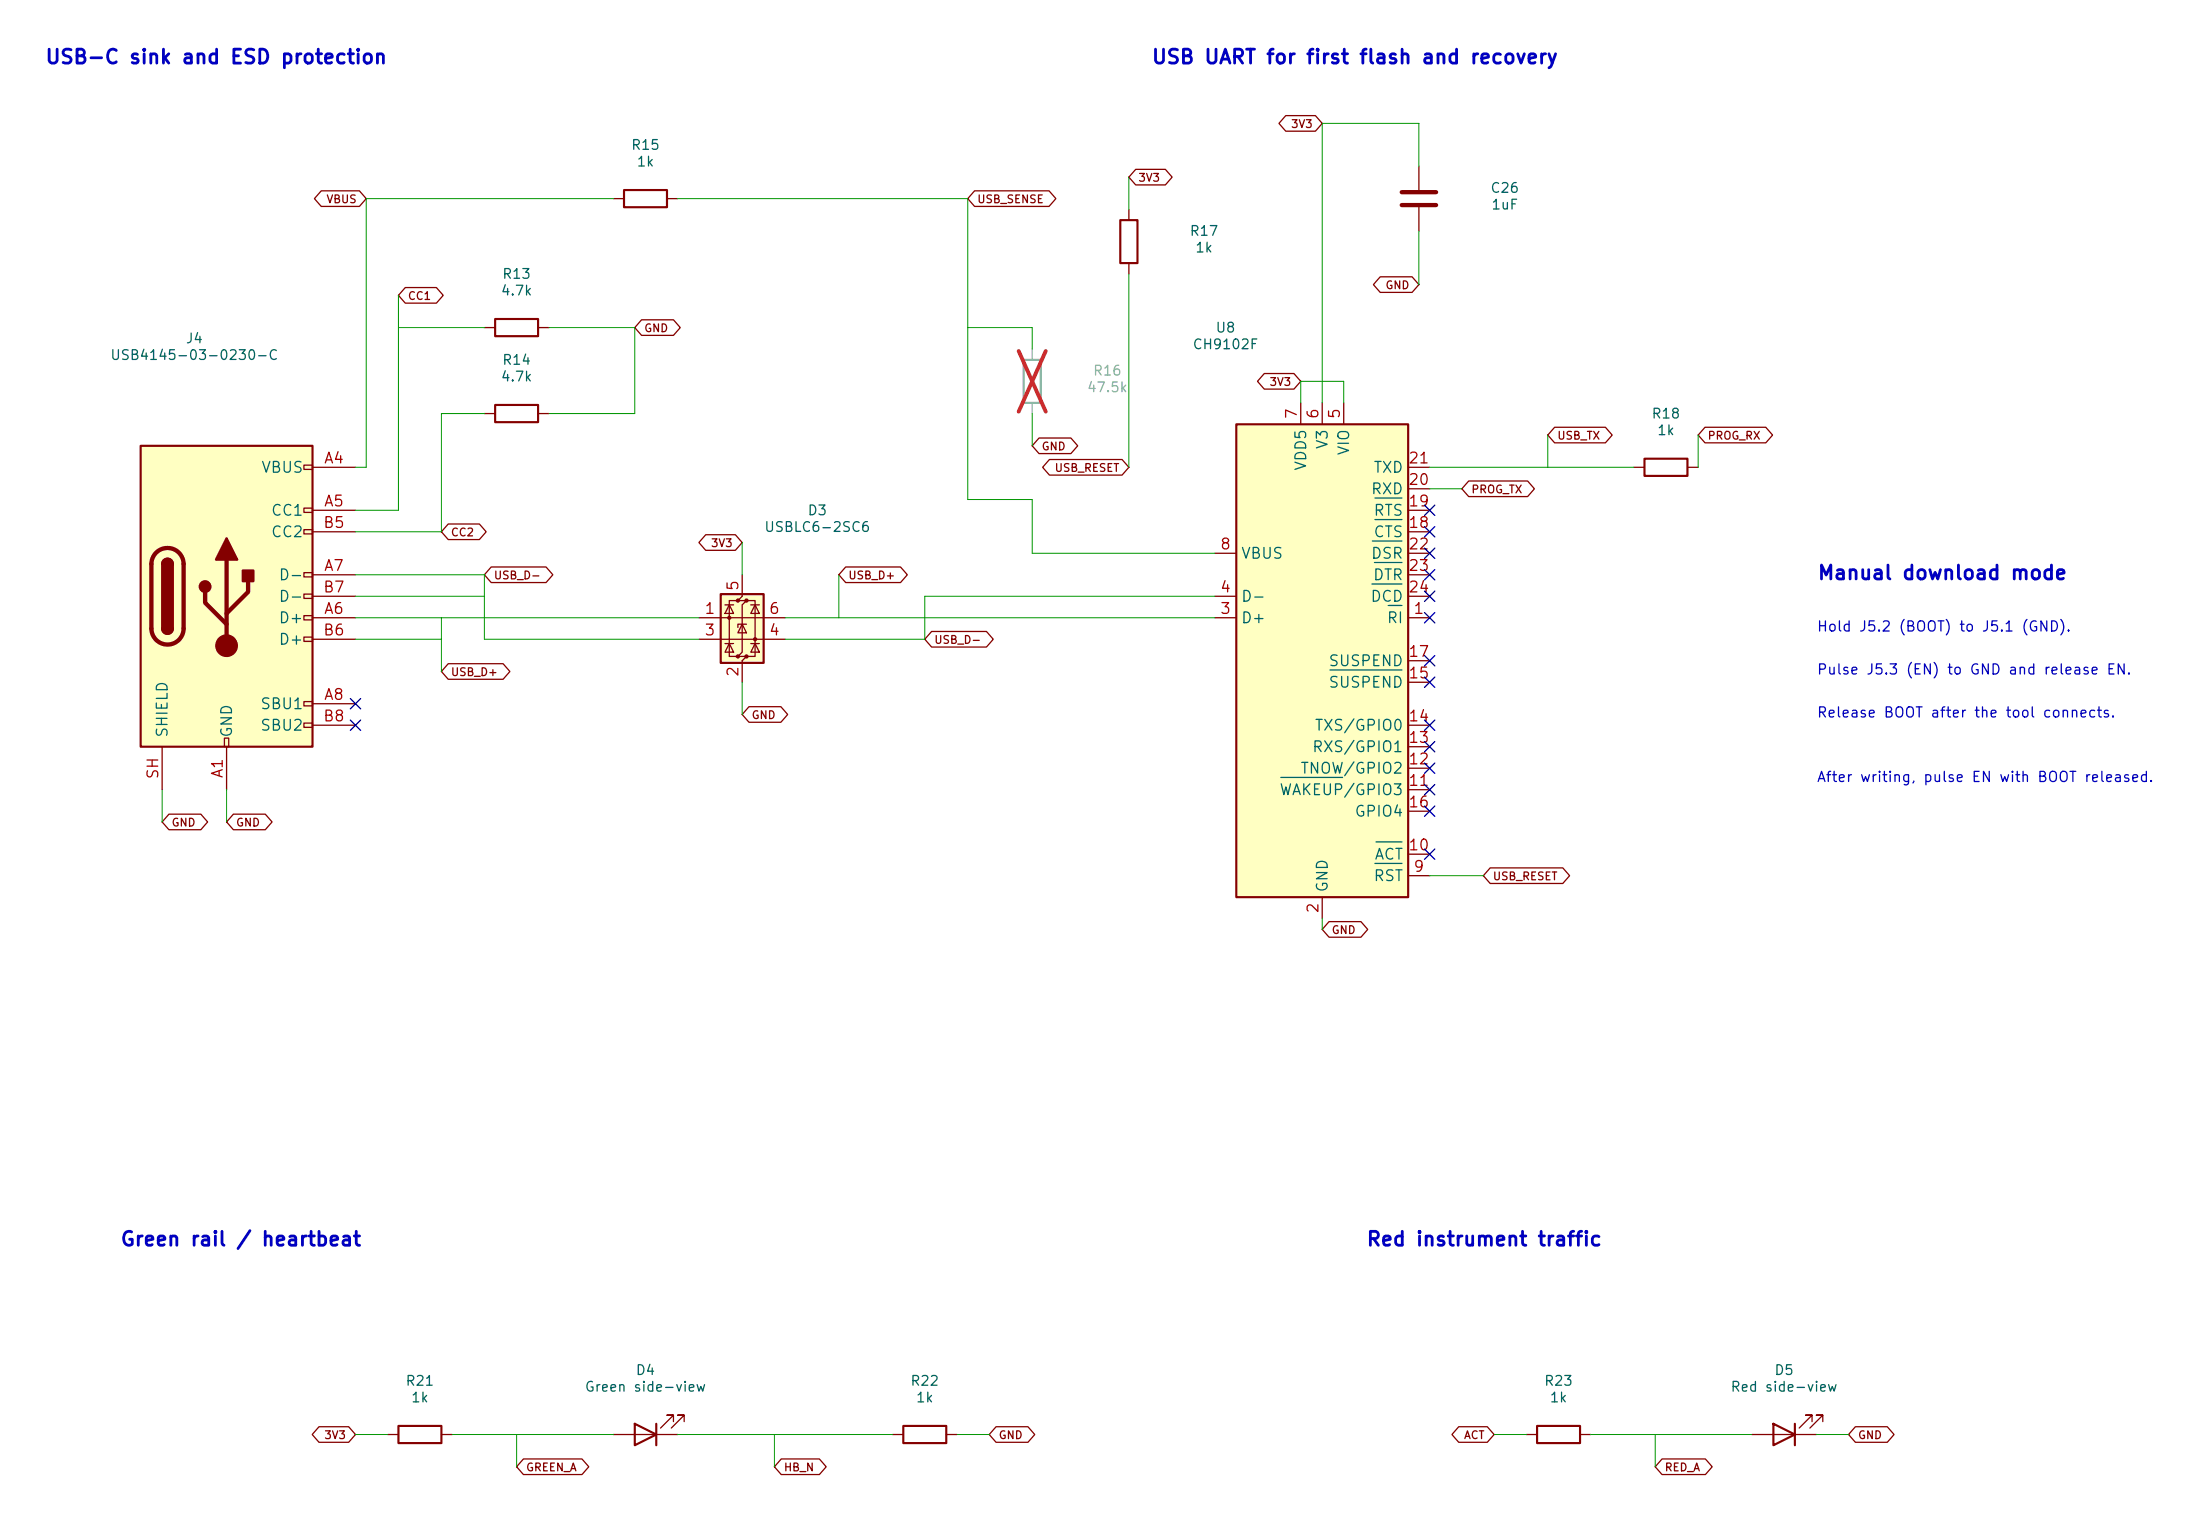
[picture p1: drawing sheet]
<svg xmlns="http://www.w3.org/2000/svg" width="260mm" height="180mm" viewBox="0 0 260 180" stroke-linecap="round" stroke-linejoin="round" font-family="sans-serif">
<path d="M121 42.5h2.1v5.1h-2.1z" fill="none" stroke="#9c9b98" stroke-width=".25"/>
<path d="M122 41.3v1.2M122 47.6v1.3" fill="none" stroke="#9c9b98" stroke-width=".15"/>
<path d="M120.4 41.5l3.2 7.1M123.6 41.5l-3.2 7.1" fill="none" stroke="#e12e31" stroke-width=".46"/>
<path d="M106.8 168.5h5.1v2h-5.1zM209.7 168.3l2.5 1.2-2.5 1.3zM212.2 168.3v2.5" fill="none" stroke="#840000" stroke-width=".25"/>
<path d="M105.5 169.5h1.3M111.9 169.5h1.2M207.1 169.5h7.6M214.2 168v-.8h-.7h.7l-1.5 1.6M215.5 168v-.8h-.8h.8l-1.5 1.6" fill="none" stroke="#840000" stroke-width=".15"/>
<path d="M16.6 52.7h20.3v35.5h-20.3z" fill="#ffffc2"/>
<g fill="none" stroke="#840000" stroke-width=".15">
<path d="M167.8 19.7v2.8M72.5 23.5h1.3M78.9 23.5h1.2M133.5 24.7v1.3M133.5 31.1v1.3M167.8 24.5v2.8M35.9 55h1v.5h-1zM36.9 55.2h5.1M35.9 60h1v.6h-1zM35.9 62.6h1v.5h-1zM35.9 67.7h1v.5h-1zM35.9 70.2h1v.5h-1z"/>
<path d="M35.9 72.7h1v.6h-1zM35.9 75.3h1v.5h-1zM36.9 60.3h5.1M36.9 73h5.1M36.9 67.9h5.1M36.9 62.8h5.1M36.9 75.5h5.1M36.9 70.5h5.1M19.2 88.2v5.1M26.5 87.2h.5v1h-.5zM26.8 88.2v5.1M35.9 82.9h1v.5h-1z"/>
<path d="M35.9 85.4h1v.6h-1zM36.9 83.2h5.1M36.9 85.7h5.1M45.8 169.5h1.3M52.2 169.5h1.3M72.5 169.5h7.6M79.6 168v-.8h-.7h.7l-1.5 1.6M80.9 168v-.8h-.8h.8l-1.5 1.6M180.5 169.5h1.2M186.8 169.5h1.3"/>
</g>
<path d="M73.8 22.5h5.1v2h-5.1zM132.5 26h2v5.1h-2zM16.6 52.7h20.3v35.5h-20.3zM19.2 66.7a.64 .64 0 0 1 .6-.7 .64 .64 0 0 1 .6 .7M19.2 74.3a.64 .64 0 0 0 .6 .6 .64 .64 0 0 0 .6-.6M47.1 168.5h5.1v2h-5.1zM75 168.3l2.6 1.2-2.6 1.3zM77.6 168.3v2.5M181.7 168.5h5.1v2h-5.1z" fill="none" stroke="#840000" stroke-width=".25"/>
<path d="M165.7 22.7h4.1M165.7 24.2h4.1M18.5 65.3a1.9 1.9 0 0 1 2-.4 1.9 1.9 0 0 1 1.2 1.8v7.6a1.91 1.91 0 0 1-1.9 1.9 1.91 1.91 0 0 1-1.9-1.9v-7.6a1.9 1.9 0 0 1 .6-1.4zM24.2 70v1.2l2.6 2.6M26.8 66.1v10.2M29.3 68.7v1.3l-2.5 2.5" fill="none" stroke="#840000" stroke-width=".51"/>
<g fill="#840000" stroke="#840000" stroke-width=".25">
<path d="M19.2 66.7h1.2v7.6h-1.2z"/>
<path d="M19.4 66.2a.64 .64 0 0 1 .6-.1 .64 .64 0 0 1 .4 .6h-1.2z"/>
<path d="M19.2 74.3h1.2a.64 .64 0 0 1-.6 .6 .64 .64 0 0 1-.6-.6z"/>
<path d="M26.8 63.6l1.3 2.5h-2.6z"/>
<path d="M28.7 67.4h1.3v1.3h-1.3z"/>
<circle cx="24.2" cy="69.3" r=".63"/>
</g>
<circle cx="26.8" cy="76.3" r="1.27" fill="#840000" stroke="#840000" stroke-width=".15"/>
<path d="M146.2 50.1h20.3v55.9h-20.3z" fill="#ffffc2"/>
<path d="M146.2 50.1h20.3v55.9h-20.3zM194.4 54.2h5.1v2h-5.1z" fill="none" stroke="#840000" stroke-width=".25"/>
<g fill="none" stroke="#840000" stroke-width=".15">
<path d="M153.8 47.6v2.5M156.3 47.6v2.5M158.9 47.6v2.5M166.5 57.8h2.5M166.5 55.2h2.5M193.2 55.2h1.2M199.5 55.2h1.3M143.6 73h2.6M143.6 70.5h2.6M143.6 65.4h2.6M166.5 73h2.5M166.5 70.5h2.5"/>
<path d="M166.5 65.4h2.5M166.5 78.1h2.5M166.5 62.8h2.5M166.5 60.3h2.5M166.5 67.9h2.5M166.5 93.3h2.5M166.5 90.8h2.5M166.5 88.2h2.5M166.5 85.7h2.5M166.5 80.6h2.5M166.5 95.9h2.5M156.3 106v2.6"/>
<path d="M166.5 103.5h2.5M166.5 100.9h2.5"/>
</g>
<path d="M162.6 58.9h3.2M157.2 79.2h8.6M162.2 69h3.6M162.3 63.9h3.5M162.5 66.5h3.3M162.6 61.4h3.2M164.1 71.6h1.7M151.4 91.9h7.3M162.7 99.5h3.1M162.6 102h3.2" fill="none" stroke="#006464" stroke-width=".15"/>
<path d="M85.2 70.2h5.1v8.1h-5.1z" fill="#ffffc2"/>
<g fill="#840000">
<circle cx="86.2" cy="73" r=".25"/>
<circle cx="87.2" cy="71" r=".25"/>
<circle cx="87.2" cy="77.6" r=".25"/>
<circle cx="88.3" cy="71" r=".25"/>
<circle cx="88.3" cy="77.6" r=".25"/>
<circle cx="89.3" cy="75.5" r=".25"/>
</g>
<g fill="none" stroke="#840000" stroke-width=".15">
<path d="M152 13.7h3.5l.8 .9-.8 .9h-3.5l-.8-.9zM38 22.6h4.5l.8 .9-.8 .9h-4.5l-.8-.9zM47.9 34h3.7l.8 .9-.8 .9h-3.7l-.8-.9zM57.3 38.7h1.2M63.6 38.7h1.3M75.9 37.8h3.7l.8 .9-.8 .9h-3.7l-.9-.9zM115.2 22.6h8.8l.8 .9-.8 .9h-8.8l-.8-.9zM134.3 20h3.5l.8 .9-.8 1h-3.5l-.8-1zM163.2 32.7h3.8l.8 .9-.8 1h-3.8l-.8-1zM57.3 48.9h1.2M63.6 48.9h1.3M122.8 51.8h3.8l.8 .9-.8 .9h-3.8l-.8-.9z"/>
<path d="M124.1 54.3h8.6l.8 .9-.8 .9h-8.6l-.8-.9zM149.5 44.1h3.5l.8 1-.8 .9h-3.5l-.8-.9zM173.6 56.8h7l.8 1-.8 .9h-7l-.8-.9zM183.8 50.5h6l.8 .9-.8 .9h-6l-.8-.9zM201.6 50.5h7.2l.8 .9-.8 .9h-7.2l-.8-.9zM53 61.9h3.7l.8 .9-.8 1h-3.7l-.8-1zM53 78.4h6.5l.8 1-.8 .9h-6.5l-.8-.9zM58.1 67h6.5l.8 .9-.8 .9h-6.5l-.8-.9zM82.7 73h10.1M82.7 75.5h10.1M83.4 63.2h3.5l.8 .9-.8 .9h-3.5l-.8-.9zM85.7 76.1h1"/>
<path d="M85.7 71.5h1M86.2 71.5l.5 1h-1zM86.2 76.1l.5 1h-1zM87.2 71h-1v6.6h1M87.7 67.9v2.6l-.5 .5h1.1l-.6 .5v5.6l-.5 .5h1.1l-.6 .5v2.5M87.7 73.8l.6 1h-1.1zM88.3 73.8h-1.1v.3M88.3 71h1v6.6h-1M88.8 76.1h1M88.8 71.5h1M89.3 71.5l.5 1h-1zM89.3 76.1l.5 1h-1z"/>
<path d="M100 67h6.5l.8 .9-.8 .9h-6.5l-.8-.9zM110.1 74.6h6.5l.8 .9-.8 1h-6.5l-.8-1zM20 96.2h3.7l.8 .9-.8 1h-3.7l-.8-1zM27.6 96.2h3.8l.8 .9-.8 1h-3.8l-.8-1zM88.6 83.5h3.7l.8 .9-.8 1h-3.7l-.9-1zM157.1 108.9h3.8l.8 .9-.8 1h-3.8l-.8-1zM176.2 102.6h8.6l.8 .9-.8 .9h-8.6l-.8-.9zM37.7 168.6h3.5l.8 .9-.8 .9h-3.5l-.8-.9zM61.9 172.4h6.9l.8 .9-.8 1h-6.9l-.8-1zM92.4 172.4h4.5l.8 .9-.8 1h-4.5l-.8-1zM117.8 168.6h3.7l.8 .9-.8 .9h-3.7l-.8-.9zM172.5 168.6h3.3l.8 .9-.8 .9h-3.3l-.8-.9z"/>
<path d="M196.5 172.4h5.1l.8 .9-.8 1h-5.1l-.8-1zM219.4 168.6h3.7l.8 .9-.8 .9h-3.7l-.8-.9z"/>
</g>
<path d="M58.5 37.7h5.1v2h-5.1zM58.5 47.9h5.1v2h-5.1zM85.2 70.2h5.1v8.1h-5.1z" fill="none" stroke="#840000" stroke-width=".25"/>
<g fill="none" stroke="#009600" stroke-width=".12">
<path d="M167.8 19.7v-5.1h-11.5v33M47.1 38.7h10.2M47.1 34.9v25.4h-5.1M64.9 38.7h10.1v10.2h-10.1M72.5 23.5h-29.2v31.7h-1.3M80.1 23.5h34.3v35.5h7.6v6.4h21.6M114.4 38.7h7.6v2.6M133.5 20.9v3.8M133.5 32.4v22.8M167.8 27.3v6.3M57.3 48.9h-5.1v13.9h-10.2M122 48.9v3.8"/>
<path d="M153.8 47.6v-2.5h5.1v2.5M169 55.2h24.2M169 57.8h3.8M183 51.4v3.8M200.8 51.4v3.8M42 70.5h15.3M42 67.9h15.3v7.6h25.4M42 73h40.7M42 75.5h10.2M52.2 73v6.4M87.7 64.1v3.8M92.8 73h50.8"/>
<path d="M99.2 67.9v5.1M143.6 70.5h-34.3v5h-16.5M19.2 93.3v3.8M26.8 93.3v3.8M87.7 80.6v3.8M156.3 108.6v1.2M169 103.5h6.4M42 169.5h3.8M53.5 169.5h19M61.1 169.5v3.8M80.1 169.5h25.4M91.6 169.5v3.8"/>
<path d="M113.1 169.5h3.9M176.6 169.5h3.9M188.1 169.5h19M195.7 169.5v3.8M214.7 169.5h3.9"/>
</g>
<g fill="none" stroke="#000084" stroke-width=".15">
<path d="M168.4 59.7l1.2 1.2M169.6 59.7l-1.2 1.2M168.4 77.5l1.2 1.2M168.4 67.3l1.2 1.2M168.4 69.9l1.2 1.2M168.4 62.2l1.2 1.3M168.4 64.8l1.2 1.2M168.4 72.4l1.2 1.2M169.6 77.5l-1.2 1.2M169.6 67.3l-1.2 1.2M169.6 69.9l-1.2 1.2M169.6 62.2l-1.2 1.3"/>
<path d="M169.6 64.8l-1.2 1.2M169.6 72.4l-1.2 1.2M41.4 82.6l1.2 1.2M41.4 85.1l1.2 1.2M42.6 82.6l-1.2 1.2M42.6 85.1l-1.2 1.2M168.4 85.1l1.2 1.2M168.4 80l1.2 1.2M168.4 90.2l1.2 1.2M168.4 87.6l1.2 1.3M168.4 92.7l1.2 1.2M168.4 95.3l1.2 1.2"/>
<path d="M169.6 85.1l-1.2 1.2M169.6 80l-1.2 1.2M169.6 90.2l-1.2 1.2M169.6 87.6l-1.2 1.3M169.6 92.7l-1.2 1.2M169.6 95.3l-1.2 1.2M168.4 100.3l1.2 1.3M169.6 100.3l-1.2 1.3"/>
</g>
<g font-size="1.6" fill="#0000c2">
<text x="5.3" y="8">USB-C sink and ESD protection</text>
<text x="136.1" y="8">USB UART for first flash and recovery</text>
<text x="214.8" y="68.9">Manual download mode</text>
<text x="14.1" y="147.7">Green rail / heartbeat</text>
<text x="161.5" y="147.7">Red instrument traffic</text>
</g>
<g font-size="1.3" fill="#a90000">
<text x="153.7" y="49.6" transform="rotate(-90 153.7 49.6)">7</text>
<text x="156.2" y="49.6" transform="rotate(-90 156.2 49.6)">6</text>
<text x="158.7" y="49.6" transform="rotate(-90 158.7 49.6)">5</text>
<text x="38.2" y="55.1">A4</text>
<text x="166.4" y="57.6">20</text>
<text x="166.4" y="55.1">21</text>
<text x="38.1" y="62.7">B5</text>
<text x="38.2" y="60.2">A5</text>
<text x="144.2" y="65.2">8</text>
<text x="166.4" y="62.7">18</text>
<text x="166.4" y="60.2">19</text>
<text x="166.4" y="65.2">22</text>
<text x="38.1" y="70.3">B7</text>
<text x="38.2" y="67.8">A7</text>
<text x="87.6" y="69.9" transform="rotate(-90 87.6 69.9)">5</text>
<text x="144.2" y="70.3">4</text>
<text x="166.4" y="67.8">23</text>
<text x="166.4" y="70.3">24</text>
<text x="38.1" y="75.4">B6</text>
<text x="38.2" y="72.9">A6</text>
<text x="83.2" y="72.9">1</text>
<text x="83.2" y="75.4">3</text>
<text x="90.8" y="75.4">4</text>
<text x="90.8" y="72.9">6</text>
<text x="144.2" y="72.9">3</text>
<text x="166.4" y="77.9">17</text>
<text x="167" y="72.9">1</text>
<text x="38.2" y="83">A8</text>
<text x="87.6" y="80.1" transform="rotate(-90 87.6 80.1)">2</text>
<text x="166.4" y="80.5">15</text>
<text x="38.1" y="85.6">B8</text>
<text x="166.4" y="88.1">13</text>
<text x="166.4" y="85.6">14</text>
<text x="19" y="92.2" transform="rotate(-90 19 92.2)">SH</text>
<text x="26.7" y="92.1" transform="rotate(-90 26.7 92.1)">A1</text>
<text x="166.4" y="93.2">11</text>
<text x="166.4" y="90.6">12</text>
<text x="166.4" y="95.7">16</text>
<text x="166.4" y="100.8">10</text>
<text x="167" y="103.3">9</text>
<text x="156.2" y="108" transform="rotate(-90 156.2 108)">2</text>
</g>
<g font-size="1.3" fill="#006464">
<text x="157.3" y="53.2" transform="rotate(-90 157.3 53.2)">V3</text>
<text x="159.8" y="53.9" transform="rotate(-90 159.8 53.9)">VIO</text>
<text x="30.8" y="56.2">VBUS</text>
<text x="154.8" y="55.7" transform="rotate(-90 154.8 55.7)">VDD5</text>
<text x="162" y="58.7">RXD</text>
<text x="162.3" y="56.2">TXD</text>
<text x="32" y="61.3">CC1</text>
<text x="32" y="63.8">CC2</text>
<text x="162.3" y="63.8">CTS</text>
<text x="162.3" y="61.3">RTS</text>
<text x="32.9" y="68.9">D-</text>
<text x="32.9" y="71.4">D-</text>
<text x="146.7" y="71.4">D-</text>
<text x="146.7" y="66.3">VBUS</text>
<text x="161.9" y="71.4">DCD</text>
<text x="162" y="66.3">DSR</text>
<text x="162.2" y="68.9">DTR</text>
<text x="32.9" y="74">D+</text>
<text x="32.9" y="76.5">D+</text>
<text x="146.7" y="74">D+</text>
<text x="163.9" y="74">RI</text>
<text x="157" y="81.6">SUSPEND</text>
<text x="157" y="79">SUSPEND</text>
<text x="20.1" y="87.3" transform="rotate(-90 20.1 87.3)">SHIELD</text>
<text x="27.8" y="87.3" transform="rotate(-90 27.8 87.3)">GND</text>
<text x="30.7" y="84.1">SBU1</text>
<text x="30.7" y="86.7">SBU2</text>
<text x="155" y="89.2">RXS/GPIO1</text>
<text x="155.4" y="86.7">TXS/GPIO0</text>
<text x="151.2" y="94.3">WAKEUP/GPIO3</text>
<text x="153.7" y="91.7">TNOW/GPIO2</text>
<text x="160.1" y="96.8">GPIO4</text>
<text x="162.4" y="101.9">ACT</text>
<text x="157.3" y="105.5" transform="rotate(-90 157.3 105.5)">GND</text>
<text x="162.3" y="104.4">RST</text>
</g>
<g font-size="1.2" fill="#006464">
<text x="74.5" y="18">R15</text>
<text x="75.2" y="20">1k</text>
<text x="176.1" y="23.1">C26</text>
<text x="140.6" y="28.2">R17</text>
<text x="176.2" y="25">1uF</text>
<text x="59.1" y="35.2">4.7k</text>
<text x="59.3" y="33.2">R13</text>
<text x="141.2" y="30.1">1k</text>
<text x="21.9" y="40.9">J4</text>
<text x="140.9" y="41.6">CH9102F</text>
<text x="143.6" y="39.6">U8</text>
<text x="13" y="42.8">USB4145-03-0230-C</text>
<text x="59.1" y="45.4">4.7k</text>
<text x="59.3" y="43.4">R14</text>
<text x="195.2" y="49.7">R18</text>
<text x="195.8" y="51.7">1k</text>
<text x="90.3" y="63.1">USBLC6-2SC6</text>
<text x="95.4" y="61.2">D3</text>
<text x="47.9" y="164">R21</text>
<text x="48.5" y="166">1k</text>
<text x="69.1" y="164.7">Green side-view</text>
<text x="75.1" y="162.8">D4</text>
<text x="107.6" y="164">R22</text>
<text x="108.2" y="166">1k</text>
<text x="182.5" y="164">R23</text>
<text x="183.1" y="166">1k</text>
<text x="204.5" y="164.7">Red side-view</text>
<text x="209.7" y="162.8">D5</text>
</g>
<g font-size="1.2" fill="#939391">
<text x="128.4" y="46.6">47.5k</text>
<text x="129.1" y="44.7">R16</text>
</g>
<g font-size="1.2" fill="#0000c2">
<text x="214.7" y="74.9">Hold J5.2 (BOOT) to J5.1 (GND).</text>
<text x="214.7" y="80">Pulse J5.3 (EN) to GND and release EN.</text>
<text x="214.7" y="85.1">Release BOOT after the tool connects.</text>
<text x="214.7" y="92.7">After writing, pulse EN with BOOT released.</text>
</g>
<g font-size=".9" fill="#840000">
<text x="152.6" y="15.3">3V3</text>
<text x="134.5" y="21.7">3V3</text>
<text x="38.5" y="24.2">VBUS</text>
<text x="115.5" y="24.2">USB_SENSE</text>
<text x="48.2" y="35.7">CC1</text>
<text x="163.7" y="34.4">GND</text>
<text x="76.1" y="39.5">GND</text>
<text x="150" y="45.8">3V3</text>
<text x="123.1" y="53.4">GND</text>
<text x="184" y="52.2">USB_TX</text>
<text x="201.8" y="52.2">PROG_RX</text>
<text x="124.6" y="56">USB_RESET</text>
<text x="173.9" y="58.5">PROG_TX</text>
<text x="53.2" y="63.6">CC2</text>
<text x="84" y="64.9">3V3</text>
<text x="58.3" y="68.7">USB_D-</text>
<text x="100.2" y="68.7">USB_D+</text>
<text x="110.4" y="76.3">USB_D-</text>
<text x="53.2" y="80.1">USB_D+</text>
<text x="88.8" y="85.2">GND</text>
<text x="20.2" y="97.9">GND</text>
<text x="27.8" y="97.9">GND</text>
<text x="176.4" y="104.2">USB_RESET</text>
<text x="157.4" y="110.6">GND</text>
<text x="38.3" y="170.3">3V3</text>
<text x="118" y="170.3">GND</text>
<text x="173" y="170.3">ACT</text>
<text x="219.6" y="170.3">GND</text>
<text x="62.1" y="174.1">GREEN_A</text>
<text x="92.6" y="174.1">HB_N</text>
<text x="196.7" y="174.1">RED_A</text>
</g>
</svg>
